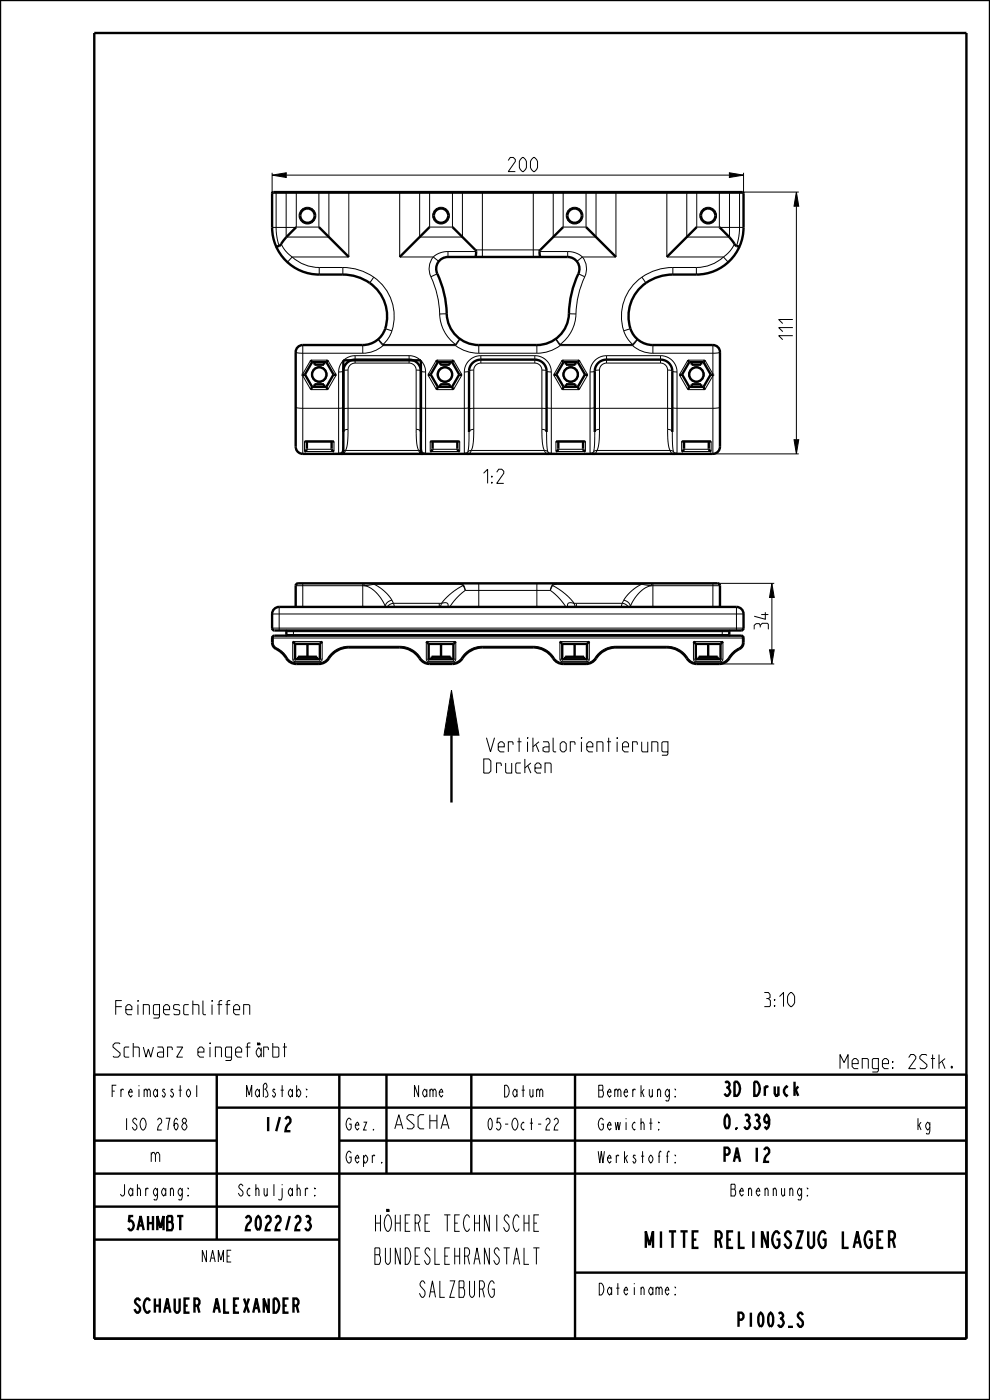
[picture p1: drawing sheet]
<svg xmlns="http://www.w3.org/2000/svg" width="210mm" height="297mm" viewBox="0 0 210 297" stroke-linecap="round" stroke-linejoin="round" font-family="sans-serif">
<path d="M57.7 37.2l3-.5v1zM154.7 36.7l3 .5-3 .5zM168.9 40.7l.5 3h-1zM168.4 93.3h1l-.5 3zM163.7 123.8l.5 3h-1zM95.8 146.4l1.6 9.6h-3.2zM163.2 137.9h1l-.5 3z" fill="#000"/>
<g fill="none" stroke="#000" stroke-width=".21">
<path d="M57.7 37.2l3-.5v1zM57.7 36.7v4.3M60.7 37.2h94M154.7 36.7l3 .5-3 .5zM157.7 36.7v4.3M141.5 40.7h27.9M168.9 40.7l.5 3h-1zM168.9 43.7v49.6M151.2 96.3h18.2M168.4 93.3h1l-.5 3zM151.2 123.8h13M163.2 137.9h1l-.5 3z"/>
<path d="M163.7 123.8l.5 3h-1zM163.7 126.8v11.1M95.8 146.4l1.6 9.6h-3.2zM152.6 140.9h11.6"/>
</g>
<g fill="none" stroke="#000" stroke-width=".51">
<path d="M0 0h210v297h-210zM20 7h185v277h-185zM63.7 45.7a1.52 1.52 0 0 1 1.5-1.5 1.52 1.52 0 0 1 1.5 1.5M92 45.7a1.52 1.52 0 0 1 1.6-1.5 1.52 1.52 0 0 1 1.5 1.5M120.4 45.7a1.52 1.52 0 0 1 1.5-1.5 1.52 1.52 0 0 1 1.5 1.5M148.7 45.7a1.52 1.52 0 0 1 1.5-1.5 1.52 1.52 0 0 1 1.5 1.5M65.2 136.6v2.7M93.6 136.6v2.7M121.9 136.6v2.7M150.2 136.6v2.7M95.8 156v14.2M20 228h185v56"/>
<path d="M46 235h159M46 228v35M72 228v56M82 228v21M100 228v21M122 228v56M20 242h26M20 249h185M20 256h52M72 242h133M20 263h52M122 270h83"/>
</g>
<!-- layer: A_KURVEN -->
<path d="M72.8 96.3v-19.9h16.5v19.9" fill="none" stroke="#000" stroke-width=".51"/>
<!-- layer: A_RUNDUNGEN -->
<g fill="none" stroke="#000" stroke-width=".51">
<path d="M57.8 40.8l99.7-.1 .2 .3v7.2a10 10 0 0 1-10 10h-5a8.9 8.9 0 0 0-8.7 12.3 5 5 0 0 0 4.5 2.7h12.7a1.5 1.5 0 0 1 1.5 1.5v20.1a1.5 1.5 0 0 1-1.5 1.5h-87a1.5 1.5 0 0 1-1.5-1.5v-20.1a1.5 1.5 0 0 1 1.5-1.5h12.7a5.3 5.3 0 0 0 5.2-5.5 9 9 0 0 0-9.4-9.5h-5a10 10 0 0 1-10-10zM62.9 48.2l-2.2 2.1-1.3 1.8-.8 .1M63.7 45.7a1.52 1.52 0 0 0 1.5 1.6 1.52 1.52 0 0 0 1.5-1.6M67.6 48.2l6.4 6.3M91.1 48.2l-6.3 6.3M92 45.7a1.52 1.52 0 0 0 1.6 1.6 1.52 1.52 0 0 0 1.5-1.6M93.2 55.3a2.5 2.5 0 0 1 1.8-.8h25.4a2.5 2.5 0 0 1 2.3 3.6 23.2 23.2 0 0 0-2.1 9.5 6.8 6.8 0 0 1-6.7 5.6h-12.3a6.9 6.9 0 0 1-6.9-7.6 22.8 22.8 0 0 0-2.1-8 2.5 2.5 0 0 1 .6-2.3zM96 48.2l4.9 4.9 .1 .5-.2 .9M119.5 48.2l-4.9 4.8a1.69 1.69 0 0 0 0 1.5M120.4 45.7a1.52 1.52 0 0 0 1.5 1.6 1.52 1.52 0 0 0 1.5-1.6M124.3 48.2l6.4 6.3M147.8 48.2l-6.3 6.3"/>
<path d="M148.7 45.7a1.52 1.52 0 0 0 1.5 1.6 1.52 1.52 0 0 0 1.5-1.6M152.6 48.2l2.1 2.1 1.3 1.7 .9 .2M64.2 79.5v.2M64.2 79.3v.2M64.7 79.5h-.5M64.7 79.4l1.5 2.7M65.9 76.4l.3 .4M66.2 76.8h3M66.2 76.8l-1.5 2.7M66.7 76.8v.6h2v-.6M69.2 76.8l1.6 2.7M69.5 76.4l-.3 .4"/>
<path d="M70.8 79.4l-1.6 2.7M70.8 79.5h.5M91.4 79.5h-.6M91.4 79.4l1.5 2.7M92.6 76.4l.3 .4M92.9 76.8h3M92.9 76.8l-1.5 2.7M93.4 76.8v.6h2v-.6M95.9 76.8l1.5 2.7M96.2 76.4l-.3 .4M97.4 79.4l-1.5 2.7M97.4 79.5h.6"/>
<path d="M118 79.4l1.5 2.7M119.2 76.4l.3 .4M119.5 76.8h3.1M119.5 76.8l-1.5 2.7h-.6M120.1 76.8v.6h2v-.6M122.6 76.8l1.5 2.7M122.9 76.4l-.3 .4M124.1 79.4l-1.5 2.7M124.1 79.5h.6M144.7 79.5h-.6M144.7 79.4l1.5 2.7M145.9 76.4l.3 .4"/>
<path d="M146.2 76.8h3M146.2 76.8l-1.5 2.7M146.7 76.8v.6h2v-.6M149.2 76.8l1.6 2.7M149.5 76.4l-.3 .4M150.8 79.4l-1.6 2.7M150.8 79.5h.5M151.2 79.3l.1 .2M151.3 79.5l-.1 .2M64.6 93.6h6.2M65.1 93.7v1.6l-.5 .5M66.2 82.1h3"/>
<path d="M66.2 82.1l-.3 .6M66.7 82.1v-.6h2v.6M69.2 82.1l.3 .6M70.3 93.7l.1 1.6 .4 .5M71.8 96.3h1.1M72.8 91.6v-12.9a2.47 2.47 0 0 1 2.5-2.4h11.5a2.47 2.47 0 0 1 2.5 2.4v12.9M90.3 96.3h-1.1M91.3 93.6h6.2M91.8 93.7l-.1 1.6-.4 .5M92.9 82.1h3M92.9 82.1l-.3 .6M93.4 82.1v-.6h2v.6"/>
<path d="M95.9 82.1l.3 .6M97 93.7v1.6l.5 .5M98.5 96.3h1M99.5 91.6v-12.9a2.47 2.47 0 0 1 2.5-2.4h11.4a2.47 2.47 0 0 1 2.5 2.4v12.9M116.9 96.3h-1M117.9 93.6h6.3M118.4 93.7v1.6l-.5 .5M119.5 82.1h3.1M119.5 82.1l-.3 .6M120.1 82.1v-.6h2v.6M122.6 82.1l.3 .6M123.7 93.7v1.6l.5 .5"/>
<path d="M125.2 96.3h1M126.2 91.6v-12.9a2.47 2.47 0 0 1 2.5-2.4h11.4a2.47 2.47 0 0 1 2.5 2.4v12.9M143.6 96.3h-1M144.6 93.6h6.2M145.1 93.7v1.6l-.5 .5M146.2 82.1h3M146.2 82.1l-.3 .6M146.7 82.1v-.6h2v.6M149.2 82.1l.3 .6M150.3 93.7l.1 1.6 .4 .5M57.8 135.1l.4-.2h99.3a2 2 0 0 1-1.1 3l-1.4 1.3a2.71 2.71 0 0 1-2.4 1.7h-4.8a2.92 2.92 0 0 1-2.6-1.8 5 5 0 0 0-3.7-1.7h-10.8a5.3 5.3 0 0 0-4.6 2.7 2.5 2.5 0 0 1-1.8 .8h-4.8a2.92 2.92 0 0 1-2.6-1.8 5 5 0 0 0-3.8-1.7h-10.8a5.3 5.3 0 0 0-4.5 2.7 2.5 2.5 0 0 1-1.8 .8h-4.9a2.92 2.92 0 0 1-2.5-1.8 5 5 0 0 0-3.8-1.7h-10.8a5.3 5.3 0 0 0-4.6 2.7 2.5 2.5 0 0 1-1.8 .8h-4.7a2.71 2.71 0 0 1-2.5-1.7l-1.4-1.3a2.04 2.04 0 0 1-1.2-2.8zM58.3 129l.9-.2h97a1.5 1.5 0 0 1 1.5 1.5v3l-.2 .4-.3 .1h-99l-.2-.1-.3-.4v-3l.1-.5z"/>
<path d="M60.6 133.8h.1M60.6 133.8l.1 .2v.6l-.1 .2M60.6 134.8h.1M62.1 136.1l.5 .5M62.6 136.6v3.3h5.2v-3.3M62.6 136.6h5.2M62.7 128.8v-4.5l.1-.3 .4-.2h89l.4 .1 .1 .4v4.5M63.2 139.9v-.6h4v.6M68.3 136.1l-.5 .5M90.4 136.1l.5 .5M90.9 136.6v3.3h5.3v-3.3M90.9 136.6h5.3"/>
<path d="M91.6 139.9v-.6h4v.6M96.7 136.1l-.5 .5M118.8 136.1l.5 .5M119.3 136.6v3.3h5.2v-3.3M119.3 136.6h5.2M119.9 139.9v-.6h4v.6M125 136.1l-.5 .5M147.1 136.1l.5 .5M147.6 136.6v3.3h5.2v-3.3M147.6 136.6h5.2M148.2 139.9v-.6h4v.6M153.3 136.1l-.5 .5"/>
<path d="M154.8 134.8h.1M154.8 133.8l-.1 .2v.6l.1 .2M154.8 133.8h.1"/>
<circle cx="67.7" cy="79.4" r="1.53"/>
<circle cx="94.4" cy="79.4" r="1.53"/>
<circle cx="121.1" cy="79.4" r="1.53"/>
<circle cx="147.7" cy="79.4" r="1.53"/>
</g>
<g fill="none" stroke="#000" stroke-width=".21">
<path d="M57.7 41h100M58.7 40.7l-.1 7.9 .1 1.6 .5 2M59.6 51.7a6.7 6.7 0 0 0 2.4 2.8M60.9 40.7l-.2 .3v9.3M62 54.5a8.5 8.5 0 0 0 5.7 2.2M62 54.5l-1 1.1M62.8 48.2h-5.1M62.9 40.7v7.5h4.7v-7.5M67.7 56.7v1.5M67.7 56.7h5M69.5 40.7l.3 .3v9.3h-9M72.7 56.7a11.5 11.5 0 0 1 6.6 2.1"/>
<path d="M72.7 56.7v1.5M74 40.7v13.8h-12M79.3 58.8a10.1 10.1 0 0 1 3.8 11.4M79.3 58.8l-.9 1.2M84.8 40.7v13.8h7.1M89.2 40.7l-.2 .3v9.3h9.1v-9.3l-.2-.3M91.1 40.7v7.5h4.9v-7.5M91.4 58.7a19.7 19.7 0 0 1 1.9 7.9M91.9 54.5a4 4 0 0 0-.5 4.2M91.9 54.5l1.2 1M92.8 58.1l-1.4 .6M95 53.4l-1.6 .2-1.5 .9"/>
<path d="M95 53.4v1.1M95 53.4h6M100.8 53h13.8M102.3 40.7v13.8M113.1 40.7v13.8M114.4 53.4h6M117.6 40.7l-.3 .3v9.3h9.1v-9.3l-.2-.3M119.5 40.7v7.5h4.8v-7.5M120.4 53.4l1.7 .2 1.4 .9M120.4 53.4v1.1M122.7 58.1l1.3 .6M123.5 54.5a4 4 0 0 1 .5 4.2"/>
<path d="M123.5 54.5l-1.1 1M124 58.7a19.8 19.8 0 0 0-1.8 7.9M130.7 40.7v13.8h-7.2M136.2 58.8a10.1 10.1 0 0 0-3.9 11.4M136.2 58.8l.8 1.2M141.5 40.7v13.8h12M142.7 56.7a11.5 11.5 0 0 0-6.5 2.1M142.7 56.7h5M142.7 56.7v1.5M145.9 40.7l-.2 .3v9.3h9M147.7 56.7v1.5M147.8 40.7v7.5h4.8v-7.5"/>
<path d="M152.7 48.2h5M153.5 54.5a8.5 8.5 0 0 1-5.8 2.2M153.5 54.5l1 1.1M154.5 40.7l.2 .3v9.3M155.8 51.7l-.9 1.5-1.4 1.3M156.8 40.7l.1 7.9-.2 1.6-.5 2M62.7 74.7l1.4 .2h12.8M64.2 73.2v6.1l1.7-2.9h3.6l1.8 3.1-1.8 3.2h-3.6l-1.7-3v16.6a1.5 1.5 0 0 1-1.5-1.3M66.7 77.3h2M71.8 78.9v17.4l.5-.2 .3-.3M72.8 78.7l-1 .2M73.8 78.5l-1 .2"/>
<path d="M73.8 78.5v12.6M75.3 75.5a3.5 3.5 0 0 0-3.5 3.4M75.3 77a1.49 1.49 0 0 0-1.5 1.5M75.3 75.5v1.5M75.3 77h11.5M75.3 75.5h11.5M76.9 73.2v1.7M81.2 73.1l-.9-1.2 .9 1.4M81.2 73.3l-1.1 .8-1.2 .5-2 .3M81.2 73.1v.2M81.2 73.3h15.4M81.2 73.1h15.4"/>
<path d="M81.7 69.7l1.4 .5M83.1 70.2l-.7 1.6-1.2 1.3M86.8 75.5a3.5 3.5 0 0 1 3.5 3.4M86.8 77a1.49 1.49 0 0 1 1.5 1.5M86.8 75.5v1.5M88.3 78.5l.9 .1M88.3 78.5v12.6M89.3 78.7h.1M89.3 78.7l1 .2M90.3 78.9v17.4l-.5-.2-.3-.3M92.6 76.4h3.6l1.8 3.1-1.8 3.2h-3.6l-1.8-3.2zM93.3 66.6a8.3 8.3 0 0 0 3.3 6.5"/>
<path d="M93.4 77.3h2M94.8 66.6h-1.5M96.6 73.3l2 1.1 1.5 .4 1.5 .1M96.6 73.1l.9-1.2-.9 1.4M96.6 73.1v.2M98.5 78.9v17.4l.5-.2 .2-.3M99.5 78.7l-1 .2M100.5 78.5l-1 .2M100.5 78.5v12.6M101.6 73.2v1.7M101.6 74.9h12.3M102 77a1.49 1.49 0 0 0-1.5 1.5"/>
<path d="M102 75.5a3.5 3.5 0 0 0-3.5 3.4M102 77h11.4M102 75.5v1.5M102 75.5h11.4M113.4 77a1.49 1.49 0 0 1 1.5 1.5M113.4 75.5a3.5 3.5 0 0 1 3.5 3.4M113.4 75.5v1.5M113.9 73.2v1.7M114.9 78.5l1 .2M114.9 78.5v12.6M115.9 78.7l1 .2M116.9 78.9v17.4l-.4-.2-.3-.3"/>
<path d="M118.8 73.3l-2 1.1-1.4 .4-1.5 .1M118.8 73.1l-.9-1.2 .9 1.4M118.8 73.3h15.4M118.8 73.1h15.4M118.8 73.1v.2M119.2 76.4h3.7l1.8 3.1-1.8 3.2h-3.7l-1.8-3.2zM120.1 77.3h2M120.7 66.6h1.5M122.2 66.6a8.3 8.3 0 0 1-3.4 6.5M125.2 78.9v17.4l.4-.2 .3-.3M126.2 78.7l-1 .2M127.2 78.5l-1 .2"/>
<path d="M127.2 78.5v12.6M128.7 77a1.49 1.49 0 0 0-1.5 1.5M128.7 75.5a3.5 3.5 0 0 0-3.5 3.4M128.7 77h11.4M128.7 75.5h11.4M128.7 75.5v1.5M132.3 70.2l.8 1.6 1.1 1.3M133.7 69.7l-1.4 .5M134.2 73.3l1.1 .8 1.2 .5 2 .3M134.2 73.1l1-1.2-1 1.4M134.2 73.1v.2M138.5 73.2v1.7"/>
<path d="M140.1 77a1.49 1.49 0 0 1 1.5 1.5M140.1 75.5a3.5 3.5 0 0 1 3.5 3.4M140.1 75.5v1.5M141.6 78.5l1 .2M141.6 78.5v12.6M142.6 78.7l1 .2M143.6 78.9v17.4l-.5-.2-.2-.3M146.7 77.3h2M151.2 73.2v6.1l-1.7-2.9h-3.6l-1.8 3.1 1.8 3.2h3.6l1.7-3v16.6l.7-.2M152.7 74.7l-1.4 .2h-12.8M62.7 86.4l1.5 .2h7.7l.9-.1M64.6 93.6h6.2v2.2h-6.2z"/>
<path d="M65.1 95.3h5.3M66.7 81.6h2M72.8 86.8l1-.2h14.6l.9 .2M73.3 95.6l-.4 .7M73.3 95.6h15.5M73.3 95.6l-.7 .2M73.8 91.1a.77 .77 0 0 0-1 .7v2.5l-.2 1.5M73.8 91.1l-.1 2.8-.4 1.7M88.3 91.1l.6 .1 .4 .3 .1 3.2 .1 1.1M88.3 91.1l.1 3.1 .4 1.4M88.8 95.6l.4 .7M88.8 95.6l.7 .2"/>
<path d="M89.3 86.5l1 .1h8.3l.9-.1M91.3 93.6h6.2v2.2h-6.2zM91.7 95.3h5.3M93.4 81.6h2M99.5 86.8l1-.2h14.5l.9 .2M100 95.6l-.5 .7M100 95.6h15.5M100 95.6l-.8 .2M100.5 91.1a.77 .77 0 0 0-1 .7l-.1 2.5-.2 1.5M100.5 91.1l-.1 2.8-.4 1.7M114.9 91.1l.2 3.1 .4 1.4M114.9 91.1l.7 .1 .3 .3 .1 3.2 .2 1.1"/>
<path d="M115.5 95.6l.4 .7M115.5 95.6l.7 .2M115.9 86.5l1 .1h8.3l1-.1M117.9 93.6h6.3v2.2h-6.3zM118.4 95.3h5.3M120.1 81.6h2M126.2 86.8l1-.2h14.5l.9 .2M126.6 95.6l-.4 .7M126.6 95.6h15.5M126.6 95.6l-.7 .2M127.2 91.1l-.2 2.8-.4 1.7M127.2 91.1a.77 .77 0 0 0-1 .7l-.1 2.5-.2 1.5"/>
<path d="M141.6 91.1l.6 .1 .4 .3 .1 3.2 .2 1.1M141.6 91.1l.2 3.1 .3 1.4M142.1 95.6l.5 .7M142.1 95.6l.8 .2M144.6 93.6h6.2v2.2h-6.2zM145.1 95.3h5.3M146.7 81.6h2M151.9 96.1h.1M152.7 94.8a1.5 1.5 0 0 1-.8 1.3M152.7 86.4l-1.5 .2h-7.7l-.9-.1M57.7 136.3h.3M57.7 135.4h100"/>
<path d="M57.7 133.3h100M57.7 130.3h100M58 136.3a1.25 1.25 0 0 0 .7 1.1M58.2 134.9l-.2 .3v1.1M58.7 137.4l1.2 .9 1 1.2M58.7 137.4l-.1 .3M59.2 128.8v5M60.6 134.8h.1M60.7 134.6h94M60.7 134h94M60.9 139.5a2.25 2.25 0 0 0 2 1.1M60.9 139.5l-.2 .1"/>
<path d="M62.1 139.9l.1 .3 .4 .2M62.1 139.9v-3.8h6.2v3.8M62.1 139.9h.5v.5M62.2 133.8v1.1M63.2 139.3h4M64.2 123.8v5M68.3 139.9l-.1 .3-.4 .2M68.3 139.9h-.5v.5M69.5 139.6a2.25 2.25 0 0 1-1.9 1M69.5 139.6l.3 .1M74 137.1a5.3 5.3 0 0 0-4.5 2.5M74 137.1v.3"/>
<path d="M74 137.1h10.8M76.9 123.8v5M77.2 124.3a6.7 6.7 0 0 1 4.5 4.3M77.2 124.3h-14.5M77.2 123.8v.5M79.4 123.9a9.1 9.1 0 0 1 3.7 3.4M79.4 123.9l-2.2 .4M79.4 123.8v.1M79.4 123.9h17.8M81.7 128.6l.1 .2M81.7 128.6v.2M83.1 127.3l.3 .7"/>
<path d="M83.1 127.3l-.9 .5-.5 .8M83.4 128l.2 .6-.2 .2M83.4 128l-.7 .2-.5 .5M84.1 128.7l.1 .1M84.1 128.7l.2 .1M84.1 128.7h8.6M84.8 137.1a5.3 5.3 0 0 1 4.4 2.5M84.8 137.1v.3M89.2 139.6a2.25 2.25 0 0 0 1.9 1M89.2 139.6l-.2 .1M90.4 139.9l.2 .3 .3 .2M90.4 139.9v-3.8h6.3v3.8"/>
<path d="M90.4 139.9h.5v.5M91.6 139.3h4M92.7 128.7h-.3M92.7 128.7h-.1M93.2 128h.4M93.2 128v.8M93.2 128h-9.8M93.6 128a.86 .86 0 0 1 1.5 .3l-.1 .5M93.6 128l-.3 .8M96.7 139.9l-.2 .3-.3 .2M96.7 139.9h-.5v.5M97.2 123.9v-.1h.5l.7 .4"/>
<path d="M97.2 123.9l1 .3M97.9 139.6a2.25 2.25 0 0 1-1.9 1M97.9 139.6l.2 .1M98.2 124.2l-2.8 1.9-1.8 1.9M98.2 124.2l.5 1.1M98.4 124.2l.3 1.1M98.4 124.2h-.2M98.7 125.3l-1.6 1.3-1.7 2.2M98.7 125.3h18M101.6 123.8v5M102.3 137.1a5.3 5.3 0 0 0-4.4 2.5M102.3 137.1v.3"/>
<path d="M102.3 137.1h10.8M113.1 137.1a5.3 5.3 0 0 1 4.5 2.5M113.1 137.1v.3M113.9 123.8v5M116.7 125.3l1.8 1.5 1.5 2M117.1 124.2h.1M117.1 124.2l-.4 1.1M117.2 124.2l2.5 1.6 2.1 2.2M117.2 124.2l-.5 1.1M117.6 139.6a2.25 2.25 0 0 0 1.9 1M117.6 139.6l-.3 .1M118.3 123.9l-1.1 .3"/>
<path d="M118.3 123.9v-.1h-.6l-.6 .4M118.8 139.9l.1 .3 .4 .2M118.8 139.9v-3.8h6.2v3.8M118.8 139.9h.5v.5M119.9 139.3h4M121.8 128a.84 .84 0 0 0-1.4 .4v.4M121.8 128l.4 .8M122.3 128h-.5M122.3 128h9.7M122.3 128v.8M123.1 128.8l-.4-.1h8.7l-.3 .1M125 139.9l-.1 .3-.4 .2"/>
<path d="M125 139.9h-.5v.5M126.2 139.6a2.25 2.25 0 0 1-1.9 1M126.2 139.6l.2 .1M130.7 137.1a5.3 5.3 0 0 0-4.5 2.5M130.7 137.1v.3M130.7 137.1h10.8M132 128l-.2 .6 .2 .2M132 128l.7 .2 .6 .5M132.3 127.3l-.3 .7M132.3 127.3l.9 .5 .5 .8M133.7 128.6v.2M136.1 123.9a9.1 9.1 0 0 0-3.8 3.4"/>
<path d="M136.1 123.9l2.1 .4M136.1 123.9h-17.8M136.1 123.8v.1M138.2 123.8v.5M138.2 124.3a6.7 6.7 0 0 0-4.5 4.3M138.2 124.3h14.5M138.5 123.8v5M141.5 137.1a5.3 5.3 0 0 1 4.4 2.5M141.5 137.1v.3M145.9 139.6a2.25 2.25 0 0 0 1.9 1M145.9 139.6l-.2 .1M147.1 139.9l.1 .3 .4 .2"/>
<path d="M147.1 139.9h.5v.5M147.1 139.9v-3.8h6.2v3.8M148.2 139.3h4M151.2 123.8v5M153.2 133.8v1.1M153.3 139.9l-.1 .3-.4 .2M153.3 139.9h-.5v.5M154.5 139.5a2.25 2.25 0 0 1-1.9 1.1M154.5 139.5l.2 .1M154.9 133.8h-.1M156.2 128.8v5M156.8 137.4l-1.3 .9-1 1.2"/>
<path d="M156.8 137.4l.1 .3M157.2 134.9l.3 .3v1.1M157.5 136.3a1.25 1.25 0 0 1-.7 1.1M157.5 136.3h.2M62.6 140.4h5.2M62.9 140.6v.3M62.9 140.6h4.7M67.6 140.6v.3M90.9 140.4h5.3M91.1 140.6v.3M91.1 140.6h4.9M96 140.6v.3"/>
<path d="M119.3 140.4h5.2M119.5 140.6v.3M119.5 140.6h4.8M124.3 140.6v.3M147.6 140.4h5.2M147.8 140.6v.3M147.8 140.6h4.8M152.6 140.6v.3"/>
<circle cx="65.2" cy="45.7" r="1.78"/>
<circle cx="93.6" cy="45.7" r="1.78"/>
<circle cx="121.9" cy="45.7" r="1.78"/>
<circle cx="150.2" cy="45.7" r="1.78"/>
<circle cx="67.7" cy="79.4" r="1.63"/>
<circle cx="94.4" cy="79.4" r="1.63"/>
<circle cx="121.1" cy="79.4" r="1.63"/>
<circle cx="147.7" cy="79.4" r="1.63"/>
</g>
<g font-size="4.6">
<text x="77.1" y="261.2">HÖHERE TECHNISCHE</text>
<text x="77.1" y="268.2">BUNDESLEHRANSTALT</text>
<text x="133.4" y="264.7">MITTE RELINGSZUG LAGER</text>
<text x="87.6" y="275.2">SALZBURG</text>
</g>
<g font-size="3.9">
<text x="107.8" y="36.4">200</text>
<text x="168.2" y="72.1" transform="rotate(-90 168.2 72.1)">111</text>
<text x="100.7" y="102.5">1:2</text>
<text x="163" y="133.5" transform="rotate(-90 163 133.5)">34</text>
<text x="102.6" y="159.5">Vertikalorientierung</text>
<text x="102.6" y="164">Drucken</text>
<text x="24" y="215.3">Feingeschliffen</text>
<text x="160.1" y="213.5">3:10</text>
<text x="24" y="224.3">Schwarz eingefärbt</text>
<text x="177.6" y="226.7">Menge: 2Stk.</text>
<text x="153.2" y="232.5">3D Druck</text>
<text x="55.5" y="240">1/2</text>
<text x="83.2" y="239.5">ASCHA</text>
<text x="153.2" y="239.5">0.339</text>
<text x="31.6" y="246.5">m</text>
<text x="153.2" y="246.5">PA 12</text>
<text x="26" y="261">5AHMBT</text>
<text x="50.8" y="261">2022/23</text>
<text x="26.1" y="278.5">SCHAUER ALEXANDER</text>
<text x="155.3" y="281.5">P1003_S</text>
</g>
<g font-size="3.3">
<text x="22.3" y="232.7">Freimasstol</text>
<text x="51.2" y="232.7">Maßstab:</text>
<text x="87.1" y="232.7">Name</text>
<text x="106.1" y="232.7">Datum</text>
<text x="127.1" y="232.7">Bemerkung:</text>
<text x="25.2" y="239.7">ISO 2768</text>
<text x="73.2" y="239.7">Gez.</text>
<text x="102.2" y="239.7">05-Oct-22</text>
<text x="127.1" y="239.7">Gewicht:</text>
<text x="194.2" y="239.7">kg</text>
<text x="73.2" y="246.7">Gepr.</text>
<text x="127.1" y="246.7">Werkstoff:</text>
<text x="24.2" y="253.7">Jahrgang:</text>
<text x="49.2" y="253.7">Schuljahr:</text>
<text x="153.7" y="253.7">Benennung:</text>
<text x="42.1" y="267.7">NAME</text>
<text x="127.1" y="274.7">Dateiname:</text>
</g>
</svg>
